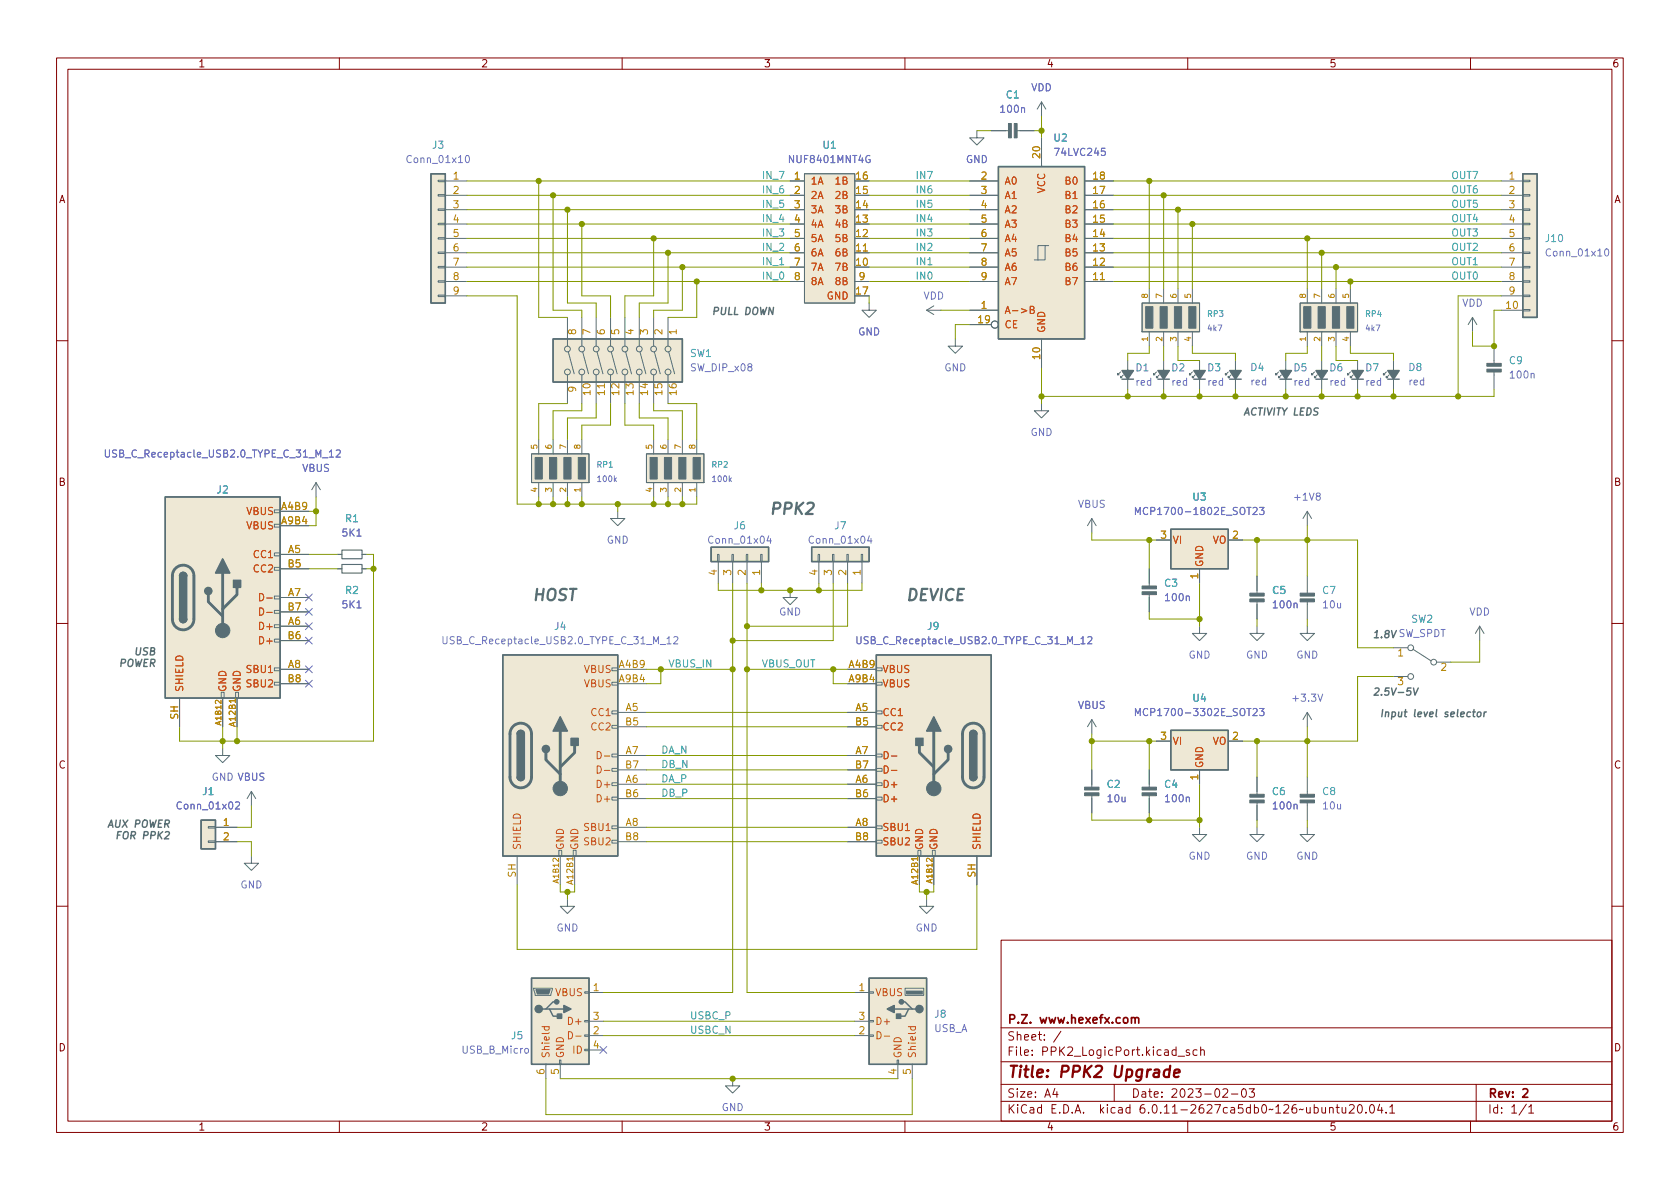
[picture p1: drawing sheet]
<svg xmlns="http://www.w3.org/2000/svg" width="297mm" height="210mm" viewBox="0 0 297 210" stroke-linecap="round" stroke-linejoin="round" font-family="sans-serif">
<g fill="none" stroke="#840000" stroke-width=".18">
<path d="M10 10.2h277v190.1h-277zM12 12.2h273v186.1h-273zM60 10.2v2M110 10.2v2M160 10.2v2M210 10.2v2M260 10.2v2M10 60.2h2M285 60.2h2M10 110.2h2M285 110.2h2M10 160.2h2"/>
<path d="M177 166.3h108v32h-108zM285 160.2h2M60 198.3v2M110 198.3v2M160 198.3v2M177 194.8h108M177 191.8h108M177 187.8h108M177 181.8h108M182.5 186.5v.1M182.5 185.7v.1M184.6 183.8v.1"/>
<path d="M184.6 183v.1M187.6 182.4l-1.3 1.9M197 191.8v3M210 198.3v2M210.3 185.7l-.4-.1-.2 .2 .1 .3 .5 .1v.4h-.6M211.6 185.7l-.4-.1-.3 .3v.4l.2 .3h.5M212.3 185.8l.2-.2 .4 .1v.9M212.3 185.1v1.5M217.7 193.5h1.2M219.7 192.6l.2-.1a.81 .81 0 0 1 .5 .7 .81 .81 0 0 1-.3 .8h-.1a.81 .81 0 0 1-.6-.6 .81 .81 0 0 1 .3-.8zM220.9 192.5h.9l-.5 .6 .4 .1v.7l-.2 .1h-.4l-.2-.1M238.6 195.5l.5-.2 .3 .2v.3l-.9 1h.9"/>
<path d="M240.2 195.4l.2-.1a.81 .81 0 0 1 .5 .7 .81 .81 0 0 1-.3 .8h-.1a.81 .81 0 0 1-.6-.6 .81 .81 0 0 1 .3-.8zM241.5 196.7v.1M242.4 195.4l.1-.1a.81 .81 0 0 1 .6 .7 .81 .81 0 0 1-.3 .8h-.2a.81 .81 0 0 1-.5-.6 .81 .81 0 0 1 .3-.8zM243.9 195.3l-.3 1h.9M244.3 195.8v1M245.1 196.7v.1M245.7 195.8l.4-.5v1.5M245.7 196.8h.9M260 198.3v2M261 191.8v6.5M270.3 195.8l.4-.5v1.5M270.3 196.8h.9"/>
</g>
<g fill="none" stroke="#586e75" stroke-width=".18">
<path d="M184.1 18v2.6M184.1 18l-.7 1.3M184.1 18l.8 1.3M77.5 39.5h1.2v.2h-1.2zM77.5 37h1.2v.2h-1.2zM77.5 34.4h1.2v.3h-1.2zM77.5 31.9h1.2v.2h-1.2zM78.7 32h3.8M78.7 34.5h3.8M78.7 37.1h3.8M78.7 39.6h3.8M139.7 32h2.5"/>
<path d="M139.7 34.5h2.5M139.7 37.1h2.5M139.7 39.6h2.5M142.2 30.7h8.9v22.9h-8.9zM151.1 32h2.6M151.1 34.5h2.6M151.1 37.1h2.6M151.1 39.6h2.6M171.4 32h5.1M171.4 34.5h5.1M171.4 37.1h5.1M171.4 39.6h5.1"/>
<path d="M172.7 23.1v1.3h1.3l-1.3 1.2-1.3-1.2h1.3M175.3 23.1h3.3M179.6 23.1h3.3M184.1 24.4v5.1M191.8 32h5M191.8 34.5h5M191.8 37.1h5M191.8 39.6h5M265.4 32h3.8M265.4 34.5h3.8M265.4 37.1h3.8M265.4 39.6h3.8"/>
<path d="M269.2 39.5h1.3v.2h-1.3zM269.2 37h1.3v.2h-1.3zM269.2 34.4h1.3v.3h-1.3zM269.2 31.9h1.3v.2h-1.3zM77.5 52.2h1.2v.2h-1.2zM77.5 49.7h1.2v.2h-1.2zM77.5 47.1h1.2v.3h-1.2zM77.5 44.6h1.2v.2h-1.2zM77.5 42h1.2v.3h-1.2zM78.7 42.2h3.8M78.7 44.7h3.8M78.7 47.2h3.8"/>
<path d="M78.7 49.8h3.8M78.7 52.3h3.8M100.3 56.1v5.1M102.9 56.1v5.1M105.4 56.1v5.1M107.9 56.1v5.1M110.5 56.1v5.1M113 56.1v5.1M115.6 56.1v5.1M118.1 56.1v5.1M139.7 42.2h2.5M139.7 44.7h2.5"/>
<path d="M139.7 47.2h2.5M139.7 49.8h2.5M151.1 42.2h2.6M151.1 44.7h2.6M151.1 47.2h2.6M151.1 49.8h2.6M151.1 52.3h2.6M153.7 53.6v1.3h1.2l-1.2 1.2-1.3-1.2h1.3M163.8 54.9h2.6M163.8 54.9l1.3 .7M165.1 54.1l-1.3 .8M168.9 59.9v1.3h1.3l-1.3 1.3-1.3-1.3h1.3"/>
<path d="M171.4 54.9h5.1M171.4 42.2h5.1M171.4 44.7h5.1M171.4 47.2h5.1M171.4 49.8h5.1M171.4 57.4h3.9M184.1 59.9v5.1M184.8 43.4h-1.3v2.6M185.4 43.4h-.6v2.6h-1.9M191.8 42.2h5M191.8 44.7h5M191.8 47.2h5"/>
<path d="M191.8 49.8h5M201.9 53.6h10.2v5.1h-10.2zM203.2 51v2.6M203.2 58.7v2.5M205.7 51v2.6M205.7 58.7v2.5M208.3 51v2.6M208.3 58.7v2.5M210.8 51v2.6M210.8 58.7v2.5M229.9 53.6h10.1v5.1h-10.1zM231.1 51v2.6"/>
<path d="M231.1 58.7v2.5M233.7 51v2.6M233.7 58.7v2.5M236.2 51v2.6M236.2 58.7v2.5M238.8 51v2.6M238.8 58.7v2.5M260.3 56.1l-.7 1.3M260.3 56.1v2.6M260.3 56.1l.8 1.3M265.4 54.9h3.8M265.4 42.2h3.8"/>
<path d="M265.4 44.7h3.8M265.4 47.2h3.8M265.4 49.8h3.8M265.4 52.3h3.8M269.2 54.7h1.3v.3h-1.3zM269.2 52.2h1.3v.2h-1.3zM269.2 49.7h1.3v.2h-1.3zM269.2 47.1h1.3v.3h-1.3zM269.2 44.6h1.3v.2h-1.3zM269.2 42h1.3v.3h-1.3zM95.2 77.7v2.6M97.8 77.7v2.6"/>
<path d="M100.3 66.3v5.1M100.3 77.7v2.6M100.5 62.2l1 3.9M102.9 66.3v5.1M102.9 77.7v2.6M103 62.2l1.1 3.9M105.4 66.3v5.1M105.6 62.2l1 3.9M107.9 66.3v5.1M108.1 62.2l1 3.9M110.5 66.3v5.1M110.6 62.2l1.1 3.9"/>
<path d="M113 66.3v5.1M113.2 62.2l1 3.9M115.6 66.3v5.1M115.6 77.7v2.6M115.7 62.2l1 3.9M118.1 66.3v5.1M118.1 77.7v2.6M118.2 62.2l1.1 3.9M120.6 77.7v2.6M123.2 77.7v2.6M184.1 71.4v1.2h1.3l-1.3 1.3-1.2-1.3h1.2M198.1 65.8l-.5 .5v-.3v.3h.3"/>
<path d="M198.6 66.3l-.5 .5v-.3v.3h.3M199.4 63.7v5.1M204.5 65.8l-.5 .5v-.3v.3h.2M205 66.3l-.5 .5v-.3v.3h.2M205.7 63.7v5.1M210.8 65.8l-.5 .5v-.3v.3h.3M211.3 66.3l-.5 .5v-.3v.3h.3M212.1 63.7v5.1M217.2 65.8l-.5 .5v-.3v.3h.2M217.7 66.3l-.5 .5v-.3v.3h.2M218.4 63.7v5.1M226.1 65.8l-.5 .5v-.3v.3h.2"/>
<path d="M226.6 66.3l-.5 .5v-.3v.3h.2M227.3 63.7v5.1M232.4 65.8l-.5 .5v-.3v.3h.3M232.9 66.3l-.5 .5v-.3v.3h.3M233.7 63.7v5.1M238.8 65.8l-.5 .5v-.3v.3h.2M239.3 66.3l-.5 .5v-.3v.3h.2M240 63.7v5.1M245.1 65.8l-.5 .5v-.3v.3h.3M245.6 66.3l-.5 .5v-.3v.3h.3M246.4 63.7v5.1M264.2 61.2v3.3"/>
<path d="M264.2 65.5v3.3M48.5 97.8h1v.5h-1zM48.5 92.7h1v.5h-1zM48.5 90.2h1v.5h-1zM49.5 98h5.1M49.5 90.4h5.1M49.5 93h5.1M55.9 85.3l-.8 1.3M55.9 85.3v2.6M55.9 85.3l.7 1.3M59.7 98h.8M64 98h.8"/>
<path d="M94 80.3h10.1v5h-10.1zM95.2 85.3v2.6M97.8 85.3v2.6M100.3 85.3v2.6M102.9 85.3v2.6M109.2 90.4v1.3h1.3l-1.3 1.3-1.3-1.3h1.3M114.3 80.3h10.2v5h-10.2zM115.6 85.3v2.6M118.1 85.3v2.6M120.6 85.3v2.6M123.2 85.3v2.6M126.9 98h.2v1.3h-.2z"/>
<path d="M127 99.3v3.8M129.4 98h.3v1.3h-.3zM129.5 99.3v3.8M132 98h.2v1.3h-.2zM132.1 99.3v3.8M134.5 98h.2v1.3h-.2zM134.6 99.3v3.8M144.7 98h.2v1.3h-.2zM144.8 99.3v3.8M147.2 98h.2v1.3h-.2zM147.3 99.3v3.8M149.7 98h.3v1.3h-.3z"/>
<path d="M149.9 99.3v3.8M152.3 98h.2v1.3h-.2zM152.4 99.3v3.8M193 91.7v2.5M193 91.7l-.7 1.3M193 91.7l.8 1.3M204.5 95.5h2.5M217.2 95.5h2.5M231.1 90.4l-.7 1.3M231.1 90.4v2.6M231.1 90.4l.8 1.3M48.5 118.1h1v.5h-1z"/>
<path d="M48.5 113h1v.5h-1zM48.5 110.5h1v.5h-1zM48.5 107.9h1v.6h-1zM48.5 105.4h1v.5h-1zM48.5 100.3h1v.5h-1zM49.5 118.4h5.1M49.5 100.6h5.1M49.5 110.7h5.1M49.5 105.7h5.1M49.5 113.3h5.1M49.5 108.2h5.1M59.7 100.6h.8"/>
<path d="M64 100.6h.8M108.2 118.1h1v.5h-1zM109.2 118.4h5.1M139.7 104.4v1.3h1.3l-1.3 1.2-1.3-1.2h1.3M149.9 118.4h5M154.9 118.1h1.1v.5h-1.1zM203.2 100.6v3.3M203.2 104.9v3.3M212.1 110.7v1.3h1.3l-1.3 1.3-1.3-1.3h1.3M212.1 100.6v2.5M222.2 110.7v1.3h1.3l-1.3 1.3-1.2-1.3h1.2M222.2 101.8v3.4"/>
<path d="M222.2 106.2v3.3M231.1 110.7v1.3h1.3l-1.3 1.3-1.2-1.3h1.2M231.1 101.8v3.4M231.1 106.2v3.3M246.4 114.5h2.5M246.4 119.6h2.5M249.8 114.8l3.2 2M254 117.1h2.5M261.6 110.7l-.7 1.3M261.6 110.7v2.6M261.6 110.7l.8 1.3M31.7 123.4v5.1"/>
<path d="M39.1 122.4h.5v1h-.5zM39.4 132.3v1.3h1.2l-1.2 1.3-1.3-1.3h1.3M39.4 123.4v5.1M41.7 122.4h.5v1h-.5zM41.9 123.4v5.1M44.4 139.9l-.7 1.3M44.4 139.9v2.6M44.4 139.9l.8 1.3M48.5 120.6h1v.6h-1zM49.5 120.9h5.1M108.2 138.4h1v.5h-1zM108.2 135.9h1v.5h-1z"/>
<path d="M108.2 133.3h1v.6h-1zM108.2 128.3h1v.5h-1zM108.2 125.7h1v.5h-1zM108.2 120.6h1v.6h-1zM109.2 126h5.1M109.2 138.7h5.1M109.2 133.6h5.1M109.2 120.9h5.1M109.2 128.5h5.1M109.2 136.1h5.1M149.9 126h5M149.9 138.7h5"/>
<path d="M149.9 133.6h5M149.9 120.9h5M149.9 128.5h5M149.9 136.1h5M154.9 138.4h1.1v.5h-1.1zM154.9 135.9h1.1v.5h-1.1zM154.9 133.3h1.1v.6h-1.1zM154.9 128.3h1.1v.5h-1.1zM154.9 125.7h1.1v.5h-1.1zM154.9 120.6h1.1v.6h-1.1zM193 127.2l-.7 1.3M193 127.2v2.6"/>
<path d="M193 136.1v3.3M193 127.2l.8 1.3M203.2 136.1v3.3M204.5 131.1h2.5M212.1 136.1v2.6M217.2 131.1h2.5M222.2 137.4v3.3M231.1 126v2.5M231.1 137.4v3.3M231.1 126l-.7 1.2M231.1 126l.8 1.2M36.8 148.7h1.3v.3h-1.3z"/>
<path d="M36.8 146.2h1.3v.2h-1.3zM38.1 146.3h3.8M38.1 148.8h3.8M44.4 151.4v1.2h1.3l-1.3 1.3-1.2-1.3h1.2M91.4 151.4v5.1M98.8 150.4h.5v1h-.5zM99.1 151.4v5.1M100.3 159v1.3h1.3l-1.3 1.2-1.2-1.2h1.2M101.3 150.4h.6v1h-.6zM101.6 151.4v5.1M108.2 148.6h1v.5h-1zM108.2 146h1v.6h-1z"/>
<path d="M108.2 141h1v.5h-1zM109.2 146.3h5.1M109.2 148.8h5.1M109.2 141.2h5.1M149.9 146.3h5M149.9 148.8h5M149.9 141.2h5M154.9 148.6h1.1v.5h-1.1zM154.9 146h1.1v.6h-1.1zM154.9 141h1.1v.5h-1.1zM162.3 150.4h.5v1h-.5zM162.6 151.4v5.1"/>
<path d="M163.8 159v1.3h1.3l-1.3 1.2-1.2-1.2h1.2M164.8 150.4h.6v1h-.6zM165.1 151.4v5.1M172.7 151.4v5.1M193 140.5v3.3M203.2 140.5v3.3M212.1 146.3v1.3h1.3l-1.3 1.2-1.3-1.2h1.3M222.2 146.3v1.3h1.3l-1.3 1.2-1.2-1.2h1.2M222.2 141.7v3.3M231.1 146.3v1.3h1.3l-1.3 1.2-1.2-1.2h1.2M231.1 141.7v3.3M94.4 174.7h3.3v.3l-.3 1h-2.8z"/>
<path d="M103.4 175.4h.7v.2h-.7zM104.1 175.5h2.6M151.1 175.5h2.6M153.7 175.4h.7v.2h-.7zM160 174.7h3.3v1.3h-3.3zM96.5 188.2v2.5M98.9 187.4h.3v.8h-.3zM99.1 188.2v2.5M103.4 185.5h.7v.3h-.7zM103.4 183h.7v.3h-.7zM103.4 180.5h.7v.2h-.7zM104.1 183.1h2.6"/>
<path d="M104.1 180.6h2.6M104.1 185.7h2.6M129.5 190.7v1.3h1.3l-1.3 1.3-1.2-1.3h1.2M151.1 183.1h2.6M151.1 180.6h2.6M153.7 183h.7v.3h-.7zM153.7 180.5h.7v.2h-.7zM158.6 187.4h.3v.8h-.3zM158.7 188.2v2.5M161.3 188.2v2.5"/>
<circle cx="175.9" cy="57.4" r=".63"/>
<circle cx="100.3" cy="61.7" r=".51"/>
<circle cx="100.3" cy="65.8" r=".51"/>
<circle cx="102.9" cy="61.7" r=".51"/>
<circle cx="102.9" cy="65.8" r=".51"/>
<circle cx="105.4" cy="61.7" r=".51"/>
<circle cx="105.4" cy="65.8" r=".51"/>
<circle cx="108" cy="65.8" r=".51"/>
<circle cx="108" cy="61.7" r=".51"/>
<circle cx="110.5" cy="61.7" r=".51"/>
<circle cx="110.5" cy="65.8" r=".51"/>
<circle cx="113" cy="61.7" r=".51"/>
<circle cx="113" cy="65.8" r=".51"/>
<circle cx="115.6" cy="65.8" r=".51"/>
<circle cx="115.6" cy="61.7" r=".51"/>
<circle cx="118.1" cy="61.7" r=".51"/>
<circle cx="118.1" cy="65.8" r=".51"/>
<circle cx="249.4" cy="119.6" r=".51"/>
<circle cx="249.4" cy="114.5" r=".51"/>
<circle cx="253.5" cy="117.1" r=".51"/>
</g>
<g fill="none" stroke="#586e75" stroke-width=".25">
<path d="M76.2 30.7h2.5v22.9h-2.5zM176.5 29.5h15.3v30.4h-15.3zM269.2 30.7h2.6v25.4h-2.6zM97.8 59.9h22.8v7.7h-22.8zM198.4 67.1h2M204.7 67.1h2.1M211.1 67.1h2M217.4 67.1h2.1M226.3 67.1h2M232.7 67.1h2M239 67.1h2M245.4 67.1h2"/>
<path d="M29.2 87.9h20.3v35.5h-20.3zM125.7 96.8h10.2v2.5h-10.2zM143.5 96.8h10.2v2.5h-10.2zM207 93.6h10.2v7h-10.2zM31.7 109.5a.64 .64 0 0 0 .7 .6 .64 .64 0 0 0 .6-.6M31.7 101.8a.64 .64 0 0 1 .7-.6 .64 .64 0 0 1 .6 .6M88.9 115.8h20.3v35.6h-20.3zM154.9 115.8h20.4v35.6h-20.4zM91.4 137.4a.64 .64 0 0 0 .7 .6 .64 .64 0 0 0 .6-.6M91.4 129.8a.64 .64 0 0 1 .7-.6 .64 .64 0 0 1 .6 .6M171.4 137.4a.64 .64 0 0 0 .7 .6 .64 .64 0 0 0 .6-.6M171.4 129.8a.64 .64 0 0 1 .7-.6 .64 .64 0 0 1 .6 .6"/>
<path d="M207 129.2h10.2v6.9h-10.2zM249.9 121.7l.3 1.2 .6-1.2M256 126l-.3-.1-.2 .2 .5 .3-.1 .3h-.4M35.6 145h2.5v5.1h-2.5zM94 173h10.1v15.2h-10.1zM96.5 178.4h.7l.6 1.3h1.3M97.2 178.4h2.5M98.4 177.2h-.6l-1.3 1.2h-.6M153.7 173h10.1v15.2h-10.1zM158.1 178.4h2.6M159.4 177.2h.6l1.3 1.2h.6M161.3 178.4h-.6l-.7 1.3h-1.3"/>
</g>
<g fill="#586e75" stroke="#586e75" stroke-width=".25">
<path d="M239 65.5h2l-1 1.6z"/>
<path d="M156.8 178.4l1.3-.6v1.3z"/>
<path d="M158.5 179.3h.8v.8h-.8z"/>
<path d="M171.4 137.4h1.3a.64 .64 0 0 1-.6 .6 .64 .64 0 0 1-.7-.6z"/>
<path d="M171.4 129.8h1.3v7.6h-1.3z"/>
<path d="M171.6 129.3a.64 .64 0 0 1 .7-.1 .64 .64 0 0 1 .4 .6h-1.3z"/>
<path d="M165.1 126.7l1.3 2.6h-2.6z"/>
<path d="M161.9 130.6h1.3v1.2h-1.3z"/>
<path d="M245.4 65.5h2l-1 1.6z"/>
<path d="M91.4 137.4h1.3a.64 .64 0 0 1-.6 .6 .64 .64 0 0 1-.7-.6z"/>
<path d="M91.4 129.8h1.3v7.6h-1.3z"/>
<path d="M91.6 129.3a.64 .64 0 0 1 .7-.1 .64 .64 0 0 1 .4 .6h-1.3z"/>
<path d="M99.1 126.7l1.2 2.6h-2.5z"/>
<path d="M101 130.6h1.2v1.2h-1.2z"/>
<path d="M31.7 109.5h1.3a.64 .64 0 0 1-.6 .6 .64 .64 0 0 1-.7-.6z"/>
<path d="M31.7 101.8h1.3v7.7h-1.3z"/>
<path d="M31.9 101.4a.64 .64 0 0 1 .7-.1 .64 .64 0 0 1 .4 .5h-1.3z"/>
<path d="M39.4 98.8l1.2 2.5h-2.5z"/>
<path d="M41.3 102.6h1.2v1.3h-1.2z"/>
<path d="M99.7 177.8l1.3 .6-1.3 .7z"/>
<path d="M98.6 179.3h.7v.8h-.7z"/>
<path d="M232.7 65.5h2l-1 1.6z"/>
<path d="M211.1 65.5h2l-1 1.6z"/>
<path d="M217.4 65.5h2.1l-1.1 1.6z"/>
<path d="M226.3 65.5h2l-1 1.6z"/>
<path d="M204.7 65.5h2.1l-1.1 1.6z"/>
<path d="M198.4 65.5h2l-1 1.6z"/>
<circle cx="162.6" cy="178.4" r=".63"/>
<circle cx="159.4" cy="177.2" r=".38"/>
<circle cx="167.6" cy="132.5" r=".63"/>
<circle cx="96.5" cy="132.5" r=".63"/>
<circle cx="36.8" cy="104.5" r=".63"/>
<circle cx="95.2" cy="178.4" r=".63"/>
<circle cx="98.4" cy="177.2" r=".38"/>
</g>
<g fill="#eee8d5" stroke="#eee8d5" stroke-width=".18">
<path d="M35.6 145h2.5v5.1h-2.5z"/>
<path d="M153.7 173h10.1v15.2h-10.1z"/>
<path d="M269.2 30.7h2.6v25.4h-2.6z"/>
<path d="M154.9 115.8h20.4v35.6h-20.4z"/>
<path d="M76.2 30.7h2.5v22.9h-2.5z"/>
<path d="M88.9 115.8h20.3v35.6h-20.3z"/>
<path d="M176.5 29.5h15.3v30.4h-15.3z"/>
<path d="M207 129.2h10.2v6.9h-10.2z"/>
<path d="M114.3 80.3h10.2v5h-10.2z"/>
<path d="M97.8 59.9h22.8v7.7h-22.8z"/>
<path d="M125.7 96.8h10.2v2.5h-10.2z"/>
<path d="M29.2 87.9h20.3v35.5h-20.3z"/>
<path d="M94 173h10.1v15.2h-10.1z"/>
<path d="M207 93.6h10.2v7h-10.2z"/>
<path d="M142.2 30.7h8.9v22.9h-8.9z"/>
<path d="M94 80.3h10.1v5h-10.1z"/>
<path d="M201.9 53.6h10.2v5.1h-10.2z"/>
<path d="M229.9 53.6h10.1v5.1h-10.1z"/>
<path d="M143.5 96.8h10.2v2.5h-10.2z"/>
</g>
<g fill="none" stroke="#6c71c4" stroke-width=".18">
<path d="M180.6 19.1l.2-.1 .3 .1 .1 .8M82.4 27.6l.2-.1a.68 .68 0 0 1 .4 .6 .68 .68 0 0 1-.4 .7l-.2-.2-.1-.3zM153.8 27.6a.59 .59 0 0 0-.7 .5 .59 .59 0 0 0 .7 .6l.1-.5h-.3M195.4 26.2h-.6l-.1 .6 .2-.1 .4 .1 .1 .1v.5l-.2 .1-.5-.1M283.9 44.1l.1-.1a.68 .68 0 0 1 .5 .6 .68 .68 0 0 1-.5 .7 .85 .85 0 0 1-.1-1.2zM58.2 79.9l.4-.3v1.2M59.4 79.7l.5-.1 .3 .3-.8 .9h.8M270.7 66.1l.2-.1 .3 .1 .1 .8M57 81h1M58.2 80.8h.8M63.1 94.8h.7M108.7 84.8l.3 .4"/>
<path d="M109 84.5l-.4 .4M129 84.8l.3 .4M129.3 84.5l-.4 .4M135.9 94.7l-.3 .9h.8M136.2 95.2v.9M153.7 94.7l-.3 .9h.8M154 95.2v.9M220.5 89.7h.7M221.6 89.8l.4-.1 .3 .4-.8 .9h.8M222.7 89.7h.8l-.4 .5 .3 .1v.6l-.2 .1-.5-.1M233 87.7l-.3-.2 .1-.2 .2-.1h.3l.1 .2v.2l-.6 .2-.1 .2 .1 .3 .2 .2h.2l.2-.3v-.4l-.2-.1M54 107.6l1.2 1.2"/>
<path d="M54 110.1l1.2 1.2M54 105l1.2 1.3M54 112.7l1.2 1.2M54 117.7l1.2 1.3M55.2 107.6l-1.2 1.2M55.2 110.1l-1.2 1.2M55.2 105l-1.2 1.3M55.2 112.7l-1.2 1.2M55.2 117.7l-1.2 1.3M63.1 107.5h.7M116.7 114h1M117.9 112.9l.4-.3v1.3"/>
<path d="M117.9 113.9h.8M119.1 112.7l.5-.1 .3 .3-.8 1h.8M189.9 114h1M191.1 112.9l.4-.3v1.3M191.1 113.9h.7M192.3 112.7l.5-.1 .3 .3-.8 1h.8M209.8 105.5l.1-.1h.3l.1 .8M228.8 106.8l.2-.1h.3v.8M38.4 136.8a.59 .59 0 0 0-.7 .5 .59 .59 0 0 0 .7 .6l.1-.5h-.3M39.7 136.7v1.3l-.7-1.3v1.3M40.3 136.7a.64 .64 0 0 1 .8 .6 .64 .64 0 0 1-.8 .7zM54 120.3l1.2 1.2"/>
<path d="M55.2 120.3l-1.2 1.2M220.5 125.3h.7M221.6 125.4l.4-.1 .3 .3-.8 1h.8M222.7 125.3h.8l-.4 .5 .3 .1v.5l-.2 .2-.5-.2M233 122.7l.4 1.3 .5-1.3M41.6 141.9l.5-.1 .3 .4-.8 .9h.8M209.8 141.1l.1-.2 .3 .1 .1 .8M228.8 142.3l.2-.1 .3 .1v.8M92.9 185.5l.3-.1 .2 .2v.4l-.2 .2h-.3l-.1-.2zM106.1 185.1l1.2 1.2M107.3 185.1l-1.2 1.2"/>
</g>
<g fill="#586e75" stroke="#586e75" stroke-width=".18">
<path d="M201.9 103.6h2.6v.5h-2.6z"/>
<path d="M201.9 104.6h2.6v.6h-2.6z"/>
<path d="M262.9 65.3h2.5v.5h-2.5z"/>
<path d="M262.9 64.3h2.5v.5h-2.5z"/>
<path d="M160.3 175.3h2.8v.5h-2.8z"/>
<path d="M191.8 139.2h2.5v.5h-2.5z"/>
<path d="M191.8 140.2h2.5v.5h-2.5z"/>
<path d="M229.9 140.5h2.5v.5h-2.5z"/>
<path d="M229.9 141.5h2.5v.5h-2.5z"/>
<path d="M221 140.5h2.5v.5h-2.5z"/>
<path d="M221 141.5h2.5v.5h-2.5z"/>
<path d="M114.9 80.9h1.3v3.8h-1.3z"/>
<path d="M117.5 80.9h1.2v3.8h-1.2z"/>
<path d="M120 80.9h1.3v3.8h-1.3z"/>
<path d="M122.6 80.9h1.2v3.8h-1.2z"/>
<path d="M229.9 104.9h2.5v.5h-2.5z"/>
<path d="M229.9 105.9h2.5v.5h-2.5z"/>
<path d="M179.3 21.8h.5v2.6h-.5z"/>
<path d="M178.3 21.8h.5v2.6h-.5z"/>
<path d="M221 104.9h2.5v.5h-2.5z"/>
<path d="M221 105.9h2.5v.5h-2.5z"/>
<path d="M94.7 175h2.6l-.3 .8h-2z"/>
<path d="M94.6 80.9h1.3v3.8h-1.3z"/>
<path d="M97.2 80.9h1.2v3.8h-1.2z"/>
<path d="M99.7 80.9h1.3v3.8h-1.3z"/>
<path d="M102.2 80.9h1.3v3.8h-1.3z"/>
<path d="M201.9 139.2h2.6v.5h-2.6z"/>
<path d="M201.9 140.2h2.6v.5h-2.6z"/>
<path d="M210.2 54.2h1.3v3.8h-1.3z"/>
<path d="M207.6 54.2h1.3v3.8h-1.3z"/>
<path d="M205.1 54.2h1.3v3.8h-1.3z"/>
<path d="M202.6 54.2h1.2v3.8h-1.2z"/>
<path d="M238.1 54.2h1.3v3.8h-1.3z"/>
<path d="M235.6 54.2h1.3v3.8h-1.3z"/>
<path d="M233 54.2h1.3v3.8h-1.3z"/>
<path d="M230.5 54.2h1.3v3.8h-1.3z"/>
<circle cx="165.1" cy="139.4" r="1.27"/>
<circle cx="99.1" cy="139.4" r="1.27"/>
<circle cx="39.4" cy="111.5" r="1.27"/>
</g>
<g fill="none" stroke="#cb4b16" stroke-width=".18">
<path d="M182.2 54.8l.5-.1 .1-.2v-.2l-.6-.1v1.2h.4l.2-.1 .1-.3-.3-.2M47.2 105.7h.9M47.2 108.3h.9M105.6 132.9a.64 .64 0 0 1 .7 .6 .64 .64 0 0 1-.7 .7zM105.6 135.4a.64 .64 0 0 1 .7 .7 .64 .64 0 0 1-.7 .6zM106.9 133.7h.9M106.9 136.2h.9M157.6 133.7h1M157.6 136.2h1M95.8 181.6h1.3M96.3 181.6l-.1 .3 .3 .3 .5-.2v-.4M100.5 182.4a.64 .64 0 0 1 .7 .7 .64 .64 0 0 1-.7 .6z"/>
<path d="M101.8 183.2h.9M155.1 182.4a.64 .64 0 0 1 .7 .7 .64 .64 0 0 1-.7 .6zM156.3 183.2h1M160.6 181.6h1.3M161.1 181.6l-.1 .3 .3 .3 .5-.2v-.4"/>
</g>
<path d="M31 100.5a1.91 1.91 0 0 1 2.1-.4 1.91 1.91 0 0 1 1.2 1.7v7.7a1.91 1.91 0 0 1-1.9 1.9 1.91 1.91 0 0 1-1.9-1.9v-7.8l.2-.7zM36.8 105.2v1.2l2.6 2.6M39.4 101.3v10.2M41.9 103.9v1.3l-2.5 2.5M90.7 128.4a1.91 1.91 0 0 1 2.1-.4 1.91 1.91 0 0 1 1.2 1.8v7.6a1.91 1.91 0 0 1-1.9 1.9 1.91 1.91 0 0 1-1.9-1.9v-7.8l.1-.6zM96.5 133.1v1.3l2.6 2.5M99.1 129.3v10.1M101.6 131.8v1.3l-2.5 2.5M162.6 131.8v1.3l2.5 2.5M165.1 129.3v10.1M167.6 133.1v1.3l-2.5 2.5M170.7 128.4a1.91 1.91 0 0 1 2.1-.4 1.91 1.91 0 0 1 1.2 1.8v7.6a1.91 1.91 0 0 1-1.9 1.9 1.91 1.91 0 0 1-1.9-1.9v-7.8l.2-.6z" fill="none" stroke="#586e75" stroke-width=".51"/>
<g fill="none" stroke="#b58900" stroke-width=".18">
<path d="M101.1 58.5l.2-.2 .4 .1 .1 .1-.1 .4-.4 .1-.2-.1-.2-.5-.1-.1-.2 .1-.1 .4 .1 .2h.2l.3-.2M104.3 58.8l-1.2-.6v.9M105.6 58.4l.1 .4a.86 .86 0 0 0 1.2 0l-.1-.4-.5-.1-.2 .2v.3l.2 .2M108.1 58.4v.6h.6l-.1-.2 .1-.4 .2-.1 .4 .1 .1 .1-.1 .5M111.5 58.2v.8l-.9-.3M113.2 59.1v-.8l.5 .4 .1-.3h.6l.1 .1-.1 .6M117 58.3v.8l-.9-.8-.3 .2 .1 .5M119.6 58.7h-1.3l.4 .3M152.6 44.4h.8M194.6 49.5h.7M101.1 68.5l.2 .2v.2l-.2 .3-.5-.1-.1-.4 .1-.2a.84 .84 0 0 1 1.2 .3v.3M103.2 68a.69 .69 0 0 1 1.1 .3 .72 .72 0 0 1-1.2-.1z"/>
<path d="M104.3 69.4h-1.2l.3 .4M104.3 69.1v.7M106.9 69.4h-1.3l.4 .4M106.9 68.2h-1.3l.4 .4M106.9 67.9v.7M106.9 69.1v.7M109.4 69.4h-1.3l.4 .4M109.4 67.9v.7l-.9-.7-.4 .2 .2 .5M109.4 69.1v.7M110.7 68.6v-.7l.5 .4 .1-.4h.5l.2 .2-.2 .5M112 69.4h-1.3l.3 .4M112 69.1v.7"/>
<path d="M114.1 67.8v.8l-.9-.3M114.5 69.4h-1.3l.4 .4M115.8 67.9v.6l.6 .1-.2-.2 .1-.4 .2-.1h.4l.1 .2-.1 .5M117 69.4h-1.2l.3 .4M117 69.1v.7M118.3 68l.1 .3a.86 .86 0 0 0 1.2 0l-.1-.4h-.5l-.2 .2v.2l.2 .3M119.6 69.4h-1.3l.4 .4M119.6 69.1v.7M247.2 119.8h.8l-.4 .5 .4 .1v.6l-.2 .1-.6-.1M247.3 115.1l.3-.4v1.3M254.9 117.4l.5-.1 .2 .3-.8 1h.8M39.1 123.8v.6l-.7-.6-.3 .2 .1 .4"/>
<path d="M41.6 123.6v.6M98.8 151.8v.6l-.7-.6-.3 .2 .1 .3M101.3 151.6v.6M162.3 151.6v.6M164.8 151.8v.6l-.7-.6-.3 .2 .1 .3"/>
</g>
<path d="M60.5 99.8h3.5v1.5h-3.5zM60.5 97.3h3.5v1.5h-3.5z" fill="none" stroke="#586e75" stroke-width=".2"/>
<g fill="none" stroke="#859900" stroke-width=".18">
<path d="M82.5 37.1h57.2M82.5 34.5h57.2M82.5 32h57.2M82.5 39.6h57.2M95.2 32v24.1h5.1M97.8 34.5v20.4h5.1v1.2M100.3 37.1v16.5h5.1v2.5M102.9 39.6v12.7h5v3.8M153.7 37.1h17.7M153.7 34.5h17.7M153.7 32h17.7M153.7 39.6h17.7"/>
<path d="M172.7 23.1h2.6M182.9 23.1h1.2M184.1 20.6v3.8M196.8 37.1h68.6M196.8 34.5h68.6M196.8 32h68.6M196.8 39.6h68.6M203.2 32v19M205.7 34.5v16.5M208.3 37.1v13.9M210.8 39.6v11.4M82.5 52.3h8.9v36.8h31.8v-1.2"/>
<path d="M82.5 49.8h57.2M82.5 42.2h57.2M82.5 47.2h57.2M82.5 44.7h57.2M115.6 42.2v10.1h-5.1v3.8M118.1 44.7v8.9h-5.1v2.5M120.6 47.2v7.7h-5v1.2M123.2 49.8v6.3h-5.1M153.7 49.8h17.7M153.7 42.2h17.7M153.7 47.2h17.7M153.7 44.7h17.7"/>
<path d="M153.7 52.3v1.3M166.4 54.9h5M171.4 57.4h-2.5v2.5M196.8 49.8h68.6M196.8 42.2h68.6M196.8 47.2h68.6M196.8 44.7h68.6M231.1 42.2v8.8M233.7 44.7v6.3M236.2 47.2v3.8M238.8 49.8v1.2M265.4 54.9h-1.2v6.3h-3.9v-2.5"/>
<path d="M265.4 52.3h-7.6v17.8M100.3 71.4h-5.1v6.3M102.9 71.4v1.2h-5.1v5.1M105.4 71.4v2.5h-5.1v3.8M107.9 71.4v3.8h-5v2.5M110.5 71.4v3.8h5.1v2.5M113 71.4v2.5h5.1v3.8M115.6 71.4v1.2h5v5.1M118.1 71.4h5.1v6.3M184.1 65v6.4M199.4 68.8v1.3M203.2 61.2v1.3h-3.8v1.2"/>
<path d="M205.7 61.2v2.5M205.7 68.8v1.3M208.3 61.2v2.5h3.8M210.8 61.2v1.3h7.6v1.2M212.1 68.8v1.3M218.4 68.8v1.3M227.3 68.8v1.3M231.1 61.2v1.3h-3.8v1.2M233.7 61.2v2.5M233.7 68.8v1.3M236.2 61.2v2.5h3.8M238.8 61.2v1.3h7.6v1.2"/>
<path d="M240 68.8v1.3M246.4 68.8v1.3M264.2 68.8v1.3h-80.1M54.6 98h5.1M54.6 90.4h1.3M55.9 87.9v5.1h-1.3M64.8 98h1.2v33.1h-34.3v-2.6M95.2 87.9v1.2M97.8 87.9v1.2M100.3 87.9v1.2M102.9 87.9v1.2M109.2 89.1v1.3"/>
<path d="M115.6 87.9v1.2M118.1 87.9v1.2M120.6 87.9v1.2M193 94.2v1.3h11.5M203.2 95.5v5.1M219.7 95.5h20.3v19h6.4M222.2 95.5v6.3M231.1 93v8.8M54.6 100.6h5.1M64.8 100.6h1.2M114.3 118.4h15.2M116.8 118.4v2.5h-2.5"/>
<path d="M127 103.1v1.3h25.4v-1.3M129.5 103.1v72.4h-22.8M132.1 103.1v72.4h19M132.1 118.4h17.8M134.6 103.1v1.3M144.8 103.1v1.3M147.3 103.1v10.2h-17.8M147.3 118.4v2.5h2.6M149.9 103.1v7.6h-17.8M203.2 108.2v1.3h8.9M212.1 103.1v7.6M222.2 109.5v1.2"/>
<path d="M231.1 109.5v1.2M246.4 119.6h-6.4v11.5h-20.3M261.6 113.3v3.8h-5.1M39.4 128.5v3.8M41.9 128.5v2.6M114.3 136.1h35.6M114.3 138.7h35.6M114.3 126h35.6M114.3 133.6h35.6M114.3 128.5h35.6M193 131.1h11.5M193 129.8v6.3"/>
<path d="M203.2 131.1v5M212.1 138.7v7.6M222.2 131.1v6.3M231.1 128.5v8.9M41.9 148.8h2.5v2.6M44.4 142.5v3.8h-2.5M91.4 156.5v11.4h81.3v-11.4M99.1 156.5v1.2h2.5v-1.2M100.3 157.7v1.3M114.3 146.3h35.6M114.3 148.8h35.6M114.3 141.2h35.6"/>
<path d="M162.6 156.5v1.2h2.5v-1.2M163.8 157.7v1.3M193 143.8v1.2h19.1M203.2 143.8v1.2M222.2 145v1.3M231.1 145v1.3M96.5 190.7v6.4h64.8v-6.4M99.1 190.7h59.6M106.7 183.1h44.4M106.7 180.6h44.4"/>
</g>
<g fill="#859900" stroke="#859900" stroke-width=".18">
<circle cx="199.4" cy="70.1" r=".46"/>
<circle cx="218.4" cy="70.1" r=".46"/>
<circle cx="212.1" cy="70.1" r=".46"/>
<circle cx="205.7" cy="70.1" r=".46"/>
<circle cx="210.8" cy="39.6" r=".46"/>
<circle cx="208.3" cy="37.1" r=".46"/>
<circle cx="233.7" cy="70.1" r=".46"/>
<circle cx="236.2" cy="47.2" r=".46"/>
<circle cx="233.7" cy="44.7" r=".46"/>
<circle cx="238.8" cy="49.8" r=".46"/>
<circle cx="231.1" cy="42.2" r=".46"/>
<circle cx="227.3" cy="70.1" r=".46"/>
<circle cx="246.4" cy="70.1" r=".46"/>
<circle cx="257.8" cy="70.1" r=".46"/>
<circle cx="264.2" cy="61.2" r=".46"/>
<circle cx="240" cy="70.1" r=".46"/>
<circle cx="231.1" cy="131.1" r=".46"/>
<circle cx="231.1" cy="95.5" r=".46"/>
<circle cx="222.2" cy="95.5" r=".46"/>
<circle cx="222.2" cy="131.1" r=".46"/>
<circle cx="212.1" cy="109.5" r=".46"/>
<circle cx="203.2" cy="131.1" r=".46"/>
<circle cx="193" cy="131.1" r=".46"/>
<circle cx="203.2" cy="95.5" r=".46"/>
<circle cx="212.1" cy="145" r=".46"/>
<circle cx="203.2" cy="145" r=".46"/>
<circle cx="203.2" cy="32" r=".46"/>
<circle cx="205.7" cy="34.5" r=".46"/>
<circle cx="184.1" cy="70.1" r=".46"/>
<circle cx="184.1" cy="23.1" r=".46"/>
<circle cx="147.3" cy="118.4" r=".46"/>
<circle cx="132.1" cy="118.4" r=".46"/>
<circle cx="100.3" cy="157.7" r=".46"/>
<circle cx="139.7" cy="104.4" r=".46"/>
<circle cx="144.8" cy="104.4" r=".46"/>
<circle cx="134.6" cy="104.4" r=".46"/>
<circle cx="109.2" cy="89.1" r=".46"/>
<circle cx="66" cy="100.6" r=".46"/>
<circle cx="97.8" cy="89.1" r=".46"/>
<circle cx="102.9" cy="89.1" r=".46"/>
<circle cx="95.2" cy="89.1" r=".46"/>
<circle cx="100.3" cy="89.1" r=".46"/>
<circle cx="115.6" cy="89.1" r=".46"/>
<circle cx="55.9" cy="90.4" r=".46"/>
<circle cx="39.4" cy="131.1" r=".46"/>
<circle cx="41.9" cy="131.1" r=".46"/>
<circle cx="129.5" cy="113.3" r=".46"/>
<circle cx="116.8" cy="118.4" r=".46"/>
<circle cx="118.1" cy="89.1" r=".46"/>
<circle cx="129.5" cy="118.4" r=".46"/>
<circle cx="120.6" cy="89.1" r=".46"/>
<circle cx="132.1" cy="110.7" r=".46"/>
<circle cx="163.8" cy="157.7" r=".46"/>
<circle cx="129.5" cy="190.7" r=".46"/>
<circle cx="115.6" cy="42.2" r=".46"/>
<circle cx="118.1" cy="44.7" r=".46"/>
<circle cx="100.3" cy="37.1" r=".46"/>
<circle cx="97.8" cy="34.5" r=".46"/>
<circle cx="95.2" cy="32" r=".46"/>
<circle cx="102.9" cy="39.6" r=".46"/>
<circle cx="120.6" cy="47.2" r=".46"/>
<circle cx="123.2" cy="49.8" r=".46"/>
</g>
<g font-size="2.8" fill="#586e75">
<text x="135.9" y="91">PPK2</text>
<text x="94" y="106.2">HOST</text>
<text x="160" y="106.2">DEVICE</text>
</g>
<g font-size="2.8" fill="#840000">
<text x="178" y="191.2">Title:</text>
<text x="187.3" y="191.2">PPK2</text>
<text x="197.1" y="191.2">Upgrade</text>
</g>
<g font-size="2.1" fill="#840000">
<text x="178" y="184.5">Sheet:</text>
<text x="178" y="181.5">P.Z.</text>
<text x="183.8" y="181.5">www.hexefx.com</text>
<text x="178" y="187.2">File:</text>
<text x="184.4" y="187.2">PPK2_LogicPort.kicad_sch</text>
<text x="178" y="197.4">KiCad</text>
<text x="178" y="194.6">Size:</text>
<text x="184.7" y="194.6">A4</text>
<text x="185.7" y="197.4">E.D.A.</text>
<text x="194.6" y="197.4">kicad</text>
<text x="200" y="194.6">Date:</text>
<text x="201.8" y="197.4">6.0.11-2627ca5db0~126~ubuntu20.04.1</text>
<text x="207" y="194.6">2023-02-03</text>
<text x="263" y="194.6">Rev:</text>
<text x="263" y="197.4">Id:</text>
<text x="267.1" y="197.4">1/1</text>
<text x="269.1" y="194.6">2</text>
</g>
<g font-size="1.8" fill="#840000">
<text x="35" y="12.3">1</text>
<text x="85" y="12.3">2</text>
<text x="135" y="12.3">3</text>
<text x="185" y="12.3">4</text>
<text x="235" y="12.3">5</text>
<text x="285" y="12.3">6</text>
<text x="10.4" y="36.3">A</text>
<text x="285.4" y="36.3">A</text>
<text x="10.3" y="86.3">B</text>
<text x="285.3" y="86.3">B</text>
<text x="10.3" y="136.3">C</text>
<text x="285.3" y="136.3">C</text>
<text x="10.3" y="186.3">D</text>
<text x="285.3" y="186.3">D</text>
<text x="35" y="200.3">1</text>
<text x="85" y="200.3">2</text>
<text x="135" y="200.3">3</text>
<text x="185" y="200.3">4</text>
<text x="235" y="200.3">5</text>
<text x="285" y="200.3">6</text>
</g>
<g font-size="1.8" fill="#268bd2">
<text x="177.8" y="17.8">C1</text>
<text x="76.3" y="26.7">J3</text>
<text x="145.3" y="26.7">U1</text>
<text x="186.2" y="25.4">U2</text>
<text x="273.1" y="43.2">J10</text>
<text x="121.9" y="63.5">SW1</text>
<text x="221" y="66">D4</text>
<text x="248.9" y="66">D8</text>
<text x="266.7" y="64.8">C9</text>
<text x="200.7" y="66">D1</text>
<text x="207" y="66">D2</text>
<text x="213.4" y="66">D3</text>
<text x="228.6" y="66">D5</text>
<text x="235" y="66">D6</text>
<text x="241.3" y="66">D7</text>
<text x="38.2" y="87.6">J2</text>
<text x="210.7" y="88.9">U3</text>
<text x="60.9" y="92.7">R1</text>
<text x="129.6" y="94">J6</text>
<text x="147.4" y="94">J7</text>
<text x="60.9" y="105.4">R2</text>
<text x="205.7" y="104.1">C3</text>
<text x="224.8" y="105.4">C5</text>
<text x="233.7" y="105.4">C7</text>
<text x="97.9" y="111.8">J4</text>
<text x="163.8" y="111.8">J9</text>
<text x="249.4" y="110.5">SW2</text>
<text x="210.7" y="124.5">U4</text>
<text x="35.7" y="141">J1</text>
<text x="195.6" y="139.7">C2</text>
<text x="205.7" y="139.7">C4</text>
<text x="224.8" y="141">C6</text>
<text x="233.7" y="141">C8</text>
<text x="90.3" y="184.2">J5</text>
<text x="165.1" y="180.3">J8</text>
</g>
<g font-size="1.8" fill="#6c71c4">
<text x="182.3" y="16.5">VDD</text>
<text x="176.6" y="20.3">100n</text>
<text x="71.6" y="29.2">Conn_01x10</text>
<text x="139.2" y="29.2">NUF8401MNT4G</text>
<text x="170.7" y="29.2">GND</text>
<text x="186.2" y="27.9">74LVC245</text>
<text x="273.1" y="45.7">Conn_01x10</text>
<text x="163.2" y="53.3">VDD</text>
<text x="151.7" y="59.7">GND</text>
<text x="258.5" y="54.6">VDD</text>
<text x="121.9" y="66">SW_DIP_x08</text>
<text x="166.9" y="66">GND</text>
<text x="200.7" y="68.6">red</text>
<text x="207" y="68.6">red</text>
<text x="213.4" y="68.6">red</text>
<text x="221" y="68.5">red</text>
<text x="228.6" y="68.6">red</text>
<text x="235" y="68.6">red</text>
<text x="241.3" y="68.6">red</text>
<text x="248.9" y="68.5">red</text>
<text x="266.7" y="67.3">100n</text>
<text x="182.1" y="77.5">GND</text>
<text x="18.2" y="81.3">USB_C_Receptacle_USB2.0_TYPE_C_31_M_12</text>
<text x="53.4" y="83.8">VBUS</text>
<text x="228.5" y="88.9">+1V8</text>
<text x="60.3" y="95.3">5K1</text>
<text x="190.5" y="90.2">VBUS</text>
<text x="200.4" y="91.4">MCP1700-1802E_SOT23</text>
<text x="107.2" y="96.5">GND</text>
<text x="125" y="96.5">Conn_01x04</text>
<text x="142.7" y="96.5">Conn_01x04</text>
<text x="60.3" y="108">5K1</text>
<text x="205.7" y="106.7">100n</text>
<text x="224.8" y="108">100n</text>
<text x="233.7" y="108">10u</text>
<text x="137.7" y="109.2">GND</text>
<text x="259.7" y="109.2">VDD</text>
<text x="77.9" y="114.3">USB_C_Receptacle_USB2.0_TYPE_C_31_M_12</text>
<text x="151.1" y="114.3">USB_C_Receptacle_USB2.0_TYPE_C_31_M_12</text>
<text x="210.1" y="116.8">GND</text>
<text x="220.2" y="116.8">GND</text>
<text x="229.1" y="116.8">GND</text>
<text x="190.5" y="125.7">VBUS</text>
<text x="228.2" y="124.5">+3.3V</text>
<text x="200.4" y="127">MCP1700-3302E_SOT23</text>
<text x="31" y="143.5">Conn_01x02</text>
<text x="41.9" y="138.4">VBUS</text>
<text x="195.6" y="142.2">10u</text>
<text x="205.7" y="142.2">100n</text>
<text x="224.8" y="143.5">100n</text>
<text x="233.7" y="143.5">10u</text>
<text x="210.1" y="152.4">GND</text>
<text x="220.2" y="152.4">GND</text>
<text x="229.1" y="152.4">GND</text>
<text x="42.4" y="157.5">GND</text>
<text x="98.3" y="165.1">GND</text>
<text x="161.8" y="165.1">GND</text>
<text x="165.1" y="182.9">USB_A</text>
<text x="81.5" y="186.7">USB_B_Micro</text>
<text x="127.5" y="196.9">GND</text>
</g>
<g font-size="1.8" fill="#b58900">
<text x="183.9" y="28.2" transform="rotate(-90 183.9 28.2)">20</text>
<text x="80" y="31.7">1</text>
<text x="80" y="34.3">2</text>
<text x="140.3" y="31.7">1</text>
<text x="140.3" y="34.3">2</text>
<text x="151.1" y="34.3">15</text>
<text x="151.1" y="31.7">16</text>
<text x="173.3" y="31.7">2</text>
<text x="173.3" y="34.3">3</text>
<text x="193" y="34.3">17</text>
<text x="193" y="31.7">18</text>
<text x="266.7" y="31.7">1</text>
<text x="266.7" y="34.3">2</text>
<text x="80" y="36.8">3</text>
<text x="80" y="39.4">4</text>
<text x="80" y="41.9">5</text>
<text x="140.3" y="36.8">3</text>
<text x="140.3" y="39.4">4</text>
<text x="140.3" y="41.9">5</text>
<text x="151.1" y="41.9">12</text>
<text x="151.1" y="39.4">13</text>
<text x="151.1" y="36.8">14</text>
<text x="173.3" y="36.8">4</text>
<text x="173.3" y="39.4">5</text>
<text x="173.3" y="41.9">6</text>
<text x="193" y="41.9">14</text>
<text x="193" y="39.4">15</text>
<text x="193" y="36.8">16</text>
<text x="266.7" y="36.8">3</text>
<text x="266.7" y="39.4">4</text>
<text x="266.7" y="41.9">5</text>
<text x="80" y="44.4">6</text>
<text x="80" y="47">7</text>
<text x="140.3" y="44.4">6</text>
<text x="140.3" y="47">7</text>
<text x="151.1" y="47">10</text>
<text x="151.1" y="44.4">11</text>
<text x="173.3" y="44.4">7</text>
<text x="173.3" y="47">8</text>
<text x="193" y="47">12</text>
<text x="193" y="44.4">13</text>
<text x="266.7" y="44.4">6</text>
<text x="266.7" y="47">7</text>
<text x="80" y="49.5">8</text>
<text x="80" y="52.1">9</text>
<text x="140.3" y="49.5">8</text>
<text x="151.1" y="52.1">17</text>
<text x="151.7" y="49.5">9</text>
<text x="173.3" y="49.5">9</text>
<text x="193" y="49.5">11</text>
<text x="266.7" y="49.5">8</text>
<text x="266.7" y="52.1">9</text>
<text x="112.8" y="59.3" transform="rotate(-90 112.8 59.3)">4</text>
<text x="120.4" y="59.3" transform="rotate(-90 120.4 59.3)">1</text>
<text x="172.7" y="57.1">19</text>
<text x="173.3" y="54.6">1</text>
<text x="266" y="54.6">10</text>
<text x="183.9" y="63.8" transform="rotate(-90 183.9 63.8)">10</text>
<text x="115.3" y="70.1" transform="rotate(-90 115.3 70.1)">14</text>
<text x="49.6" y="90.2">A4B9</text>
<text x="49.6" y="92.7">A9B4</text>
<text x="205.1" y="95.2">3</text>
<text x="217.8" y="95.2">2</text>
<text x="50.8" y="100.3">B5</text>
<text x="50.8" y="97.8">A5</text>
<text x="126.7" y="101.9" transform="rotate(-90 126.7 101.9)">4</text>
<text x="129.3" y="101.9" transform="rotate(-90 129.3 101.9)">3</text>
<text x="131.8" y="101.9" transform="rotate(-90 131.8 101.9)">2</text>
<text x="134.4" y="101.9" transform="rotate(-90 134.4 101.9)">1</text>
<text x="144.5" y="101.9" transform="rotate(-90 144.5 101.9)">4</text>
<text x="147.1" y="101.9" transform="rotate(-90 147.1 101.9)">3</text>
<text x="149.6" y="101.9" transform="rotate(-90 149.6 101.9)">2</text>
<text x="152.1" y="101.9" transform="rotate(-90 152.1 101.9)">1</text>
<text x="50.8" y="107.9">B7</text>
<text x="50.8" y="105.4">A7</text>
<text x="211.8" y="102.5" transform="rotate(-90 211.8 102.5)">1</text>
<text x="50.8" y="113">B6</text>
<text x="50.8" y="110.5">A6</text>
<text x="50.8" y="118.1">A8</text>
<text x="109.3" y="118.1">A4B9</text>
<text x="149.9" y="118.1">A4B9</text>
<text x="247" y="116.8">1</text>
<text x="50.8" y="120.6">B8</text>
<text x="109.3" y="120.6">A9B4</text>
<text x="110.5" y="125.7">A5</text>
<text x="149.9" y="120.6">A9B4</text>
<text x="151.2" y="125.7">A5</text>
<text x="31.5" y="127.3" transform="rotate(-90 31.5 127.3)">SH</text>
<text x="110.4" y="128.3">B5</text>
<text x="151.1" y="128.3">B5</text>
<text x="205.1" y="130.8">3</text>
<text x="217.8" y="130.8">2</text>
<text x="110.4" y="135.9">B7</text>
<text x="110.5" y="133.3">A7</text>
<text x="151.1" y="135.9">B7</text>
<text x="151.2" y="133.3">A7</text>
<text x="110.4" y="141">B6</text>
<text x="110.5" y="138.4">A6</text>
<text x="151.1" y="141">B6</text>
<text x="151.2" y="138.4">A6</text>
<text x="211.8" y="138.1" transform="rotate(-90 211.8 138.1)">1</text>
<text x="39.3" y="146">1</text>
<text x="39.3" y="148.6">2</text>
<text x="110.4" y="148.6">B8</text>
<text x="110.5" y="146">A8</text>
<text x="151.1" y="148.6">B8</text>
<text x="151.2" y="146">A8</text>
<text x="91.2" y="155.3" transform="rotate(-90 91.2 155.3)">SH</text>
<text x="172.5" y="155.3" transform="rotate(-90 172.5 155.3)">SH</text>
<text x="104.7" y="175.3">1</text>
<text x="151.7" y="175.3">1</text>
<text x="104.7" y="182.9">2</text>
<text x="104.7" y="180.3">3</text>
<text x="104.7" y="185.4">4</text>
<text x="151.7" y="182.9">2</text>
<text x="151.7" y="180.3">3</text>
<text x="96.3" y="190.2" transform="rotate(-90 96.3 190.2)">6</text>
<text x="98.8" y="190.2" transform="rotate(-90 98.8 190.2)">5</text>
<text x="158.5" y="190.2" transform="rotate(-90 158.5 190.2)">4</text>
<text x="161" y="190.2" transform="rotate(-90 161 190.2)">5</text>
</g>
<g font-size="1.8" fill="#2aa198">
<text x="134.6" y="31.6">IN_7</text>
<text x="134.6" y="34.2">IN_6</text>
<text x="161.8" y="31.6">IN7</text>
<text x="161.8" y="34.2">IN6</text>
<text x="256.5" y="34.2">OUT6</text>
<text x="256.5" y="31.6">OUT7</text>
<text x="134.6" y="41.8">IN_3</text>
<text x="134.6" y="36.7">IN_5</text>
<text x="134.6" y="39.3">IN_4</text>
<text x="161.8" y="39.3">IN4</text>
<text x="161.8" y="36.7">IN5</text>
<text x="161.8" y="41.8">IN3</text>
<text x="256.5" y="39.3">OUT4</text>
<text x="256.5" y="41.8">OUT3</text>
<text x="256.5" y="36.7">OUT5</text>
<text x="134.6" y="46.9">IN_1</text>
<text x="134.6" y="44.3">IN_2</text>
<text x="161.8" y="46.9">IN1</text>
<text x="161.8" y="44.3">IN2</text>
<text x="256.5" y="46.9">OUT1</text>
<text x="256.5" y="44.3">OUT2</text>
<text x="134.6" y="49.4">IN_0</text>
<text x="161.8" y="49.4">IN0</text>
<text x="256.5" y="49.4">OUT0</text>
<text x="118.1" y="118">VBUS_IN</text>
<text x="134.6" y="118">VBUS_OUT</text>
<text x="116.8" y="135.8">DB_N</text>
<text x="116.8" y="133.2">DA_N</text>
<text x="116.8" y="140.9">DB_P</text>
<text x="116.8" y="138.3">DA_P</text>
<text x="121.9" y="182.8">USBC_N</text>
<text x="121.9" y="180.2">USBC_P</text>
</g>
<g font-size="1.8" fill="#cb4b16">
<text x="143.3" y="33">1A</text>
<text x="143.3" y="35.6">2A</text>
<text x="147.5" y="35.6">2B</text>
<text x="147.5" y="33">1B</text>
<text x="177.5" y="33">A0</text>
<text x="177.5" y="35.6">A1</text>
<text x="185.2" y="34.3" transform="rotate(-90 185.2 34.3)">VCC</text>
<text x="188.1" y="35.6">B1</text>
<text x="188.1" y="33">B0</text>
<text x="143.3" y="38.1">3A</text>
<text x="143.3" y="40.6">4A</text>
<text x="147.5" y="40.6">4B</text>
<text x="147.5" y="38.1">3B</text>
<text x="177.5" y="38.1">A2</text>
<text x="177.5" y="40.6">A3</text>
<text x="188.1" y="40.6">B3</text>
<text x="188.1" y="38.1">B2</text>
<text x="143.3" y="43.2">5A</text>
<text x="143.3" y="45.7">6A</text>
<text x="147.5" y="45.7">6B</text>
<text x="147.5" y="43.2">5B</text>
<text x="177.5" y="43.2">A4</text>
<text x="177.5" y="45.7">A5</text>
<text x="188.1" y="45.7">B5</text>
<text x="188.1" y="43.2">B4</text>
<text x="143.3" y="48.3">7A</text>
<text x="143.3" y="50.8">8A</text>
<text x="146.1" y="53.3">GND</text>
<text x="147.5" y="48.3">7B</text>
<text x="147.5" y="50.8">8B</text>
<text x="177.5" y="48.3">A6</text>
<text x="177.5" y="50.8">A7</text>
<text x="188.1" y="50.8">B7</text>
<text x="188.1" y="48.3">B6</text>
<text x="177.5" y="55.9">A-&gt;B</text>
<text x="177.5" y="58.4">CE</text>
<text x="185.2" y="58.9" transform="rotate(-90 185.2 58.9)">GND</text>
<text x="43.5" y="91.4">VBUS</text>
<text x="43.5" y="94">VBUS</text>
<text x="44.6" y="99.1">CC1</text>
<text x="44.6" y="101.6">CC2</text>
<text x="207.3" y="96.5">VI</text>
<text x="213.1" y="100.3" transform="rotate(-90 213.1 100.3)">GND</text>
<text x="214.3" y="96.5">VO</text>
<text x="45.5" y="106.7">D-</text>
<text x="45.5" y="111.8">D+</text>
<text x="45.5" y="109.2">D-</text>
<text x="43.3" y="119.4">SBU1</text>
<text x="45.5" y="114.3">D+</text>
<text x="103.2" y="119.4">VBUS</text>
<text x="156" y="119.4">VBUS</text>
<text x="32.8" y="122.4" transform="rotate(-90 32.8 122.4)">SHIELD</text>
<text x="40.4" y="122.4" transform="rotate(-90 40.4 122.4)">GND</text>
<text x="42.9" y="122.4" transform="rotate(-90 42.9 122.4)">GND</text>
<text x="43.3" y="121.9">SBU2</text>
<text x="103.2" y="121.9">VBUS</text>
<text x="156" y="121.9">VBUS</text>
<text x="104.3" y="127">CC1</text>
<text x="104.3" y="129.5">CC2</text>
<text x="156" y="127">CC1</text>
<text x="156" y="129.5">CC2</text>
<text x="156" y="134.6">D-</text>
<text x="156" y="137.2">D-</text>
<text x="207.3" y="132.1">VI</text>
<text x="213.1" y="135.9" transform="rotate(-90 213.1 135.9)">GND</text>
<text x="214.3" y="132.1">VO</text>
<text x="105.2" y="139.7">D+</text>
<text x="105.2" y="142.2">D+</text>
<text x="156" y="139.7">D+</text>
<text x="156" y="142.2">D+</text>
<text x="103" y="147.3">SBU1</text>
<text x="103" y="149.9">SBU2</text>
<text x="156" y="147.3">SBU1</text>
<text x="156" y="149.9">SBU2</text>
<text x="92.5" y="150.4" transform="rotate(-90 92.5 150.4)">SHIELD</text>
<text x="100.1" y="150.4" transform="rotate(-90 100.1 150.4)">GND</text>
<text x="102.6" y="150.4" transform="rotate(-90 102.6 150.4)">GND</text>
<text x="163.6" y="150.4" transform="rotate(-90 163.6 150.4)">GND</text>
<text x="166.1" y="150.4" transform="rotate(-90 166.1 150.4)">GND</text>
<text x="173.7" y="150.4" transform="rotate(-90 173.7 150.4)">SHIELD</text>
<text x="98.1" y="176.5">VBUS</text>
<text x="154.7" y="176.5">VBUS</text>
<text x="100.1" y="181.6">D+</text>
<text x="154.7" y="181.6">D+</text>
<text x="97.5" y="187.2" transform="rotate(-90 97.5 187.2)">Shield</text>
<text x="100.1" y="187.2" transform="rotate(-90 100.1 187.2)">GND</text>
<text x="101.1" y="186.7">ID</text>
<text x="159.8" y="187.2" transform="rotate(-90 159.8 187.2)">GND</text>
<text x="162.3" y="187.2" transform="rotate(-90 162.3 187.2)">Shield</text>
</g>
<g font-size="1.8" fill="#586e75">
<text x="125.7" y="55.7">PULL</text>
<text x="131.9" y="55.7">DOWN</text>
<text x="219.7" y="73.5">ACTIVITY LEDS</text>
<text x="242.6" y="112.8">1.8V SW_SPDT</text>
<text x="21" y="117.9">POWER</text>
<text x="23.6" y="115.9">USB</text>
<text x="242.6" y="123">2.5V-5V</text>
<text x="247" y="121.9">3</text>
<text x="243.8" y="126.8">Input</text>
<text x="250.1" y="126.8">level</text>
<text x="256" y="126.8">selector</text>
<text x="18.9" y="146.3">AUX POWER</text>
<text x="20.3" y="148.4">FOR</text>
<text x="25.5" y="148.4">PPK2</text>
</g>
<g font-size="1.5" fill="#b58900">
<text x="41.7" y="128.6" transform="rotate(-90 41.7 128.6)">A12B1</text>
<text x="101.3" y="156.6" transform="rotate(-90 101.3 156.6)">A12B1</text>
<text x="162.3" y="156.6" transform="rotate(-90 162.3 156.6)">A12B1</text>
</g>
<g font-size="1.4" fill="#b58900">
<text x="202.9" y="52.9" transform="rotate(-90 202.9 52.9)">8</text>
<text x="205.5" y="52.9" transform="rotate(-90 205.5 52.9)">7</text>
<text x="208" y="52.9" transform="rotate(-90 208 52.9)">6</text>
<text x="210.6" y="52.9" transform="rotate(-90 210.6 52.9)">5</text>
<text x="230.9" y="52.9" transform="rotate(-90 230.9 52.9)">8</text>
<text x="233.4" y="52.9" transform="rotate(-90 233.4 52.9)">7</text>
<text x="236" y="52.9" transform="rotate(-90 236 52.9)">6</text>
<text x="238.5" y="52.9" transform="rotate(-90 238.5 52.9)">5</text>
<text x="202.9" y="60.5" transform="rotate(-90 202.9 60.5)">1</text>
<text x="205.5" y="60.5" transform="rotate(-90 205.5 60.5)">2</text>
<text x="208" y="60.5" transform="rotate(-90 208 60.5)">3</text>
<text x="210.6" y="60.5" transform="rotate(-90 210.6 60.5)">4</text>
<text x="230.9" y="60.5" transform="rotate(-90 230.9 60.5)">1</text>
<text x="233.4" y="60.5" transform="rotate(-90 233.4 60.5)">2</text>
<text x="236" y="60.5" transform="rotate(-90 236 60.5)">3</text>
<text x="238.5" y="60.5" transform="rotate(-90 238.5 60.5)">4</text>
<text x="95" y="79.5" transform="rotate(-90 95 79.5)">5</text>
<text x="97.5" y="79.5" transform="rotate(-90 97.5 79.5)">6</text>
<text x="100.1" y="79.5" transform="rotate(-90 100.1 79.5)">7</text>
<text x="102.6" y="79.5" transform="rotate(-90 102.6 79.5)">8</text>
<text x="115.3" y="79.5" transform="rotate(-90 115.3 79.5)">5</text>
<text x="117.9" y="79.5" transform="rotate(-90 117.9 79.5)">6</text>
<text x="120.4" y="79.5" transform="rotate(-90 120.4 79.5)">7</text>
<text x="122.9" y="79.5" transform="rotate(-90 122.9 79.5)">8</text>
<text x="95" y="87.2" transform="rotate(-90 95 87.2)">4</text>
<text x="97.5" y="87.2" transform="rotate(-90 97.5 87.2)">3</text>
<text x="100.1" y="87.2" transform="rotate(-90 100.1 87.2)">2</text>
<text x="102.6" y="87.2" transform="rotate(-90 102.6 87.2)">1</text>
<text x="115.3" y="87.2" transform="rotate(-90 115.3 87.2)">4</text>
<text x="117.9" y="87.2" transform="rotate(-90 117.9 87.2)">3</text>
<text x="120.4" y="87.2" transform="rotate(-90 120.4 87.2)">2</text>
<text x="122.9" y="87.2" transform="rotate(-90 122.9 87.2)">1</text>
<text x="39.1" y="128.4" transform="rotate(-90 39.1 128.4)">A1B12</text>
<text x="98.8" y="156.3" transform="rotate(-90 98.8 156.3)">A1B12</text>
<text x="164.8" y="156.3" transform="rotate(-90 164.8 156.3)">A1B12</text>
</g>
<g font-size="1.4" fill="#268bd2">
<text x="213.3" y="56.3">RP3</text>
<text x="241.3" y="56.3">RP4</text>
<text x="105.4" y="83">RP1</text>
<text x="125.7" y="83">RP2</text>
</g>
<g font-size="1.4" fill="#6c71c4">
<text x="213.3" y="58.9">4k7</text>
<text x="241.3" y="58.9">4k7</text>
<text x="105.4" y="85.5">100k</text>
<text x="125.7" y="85.5">100k</text>
</g>
</svg>
